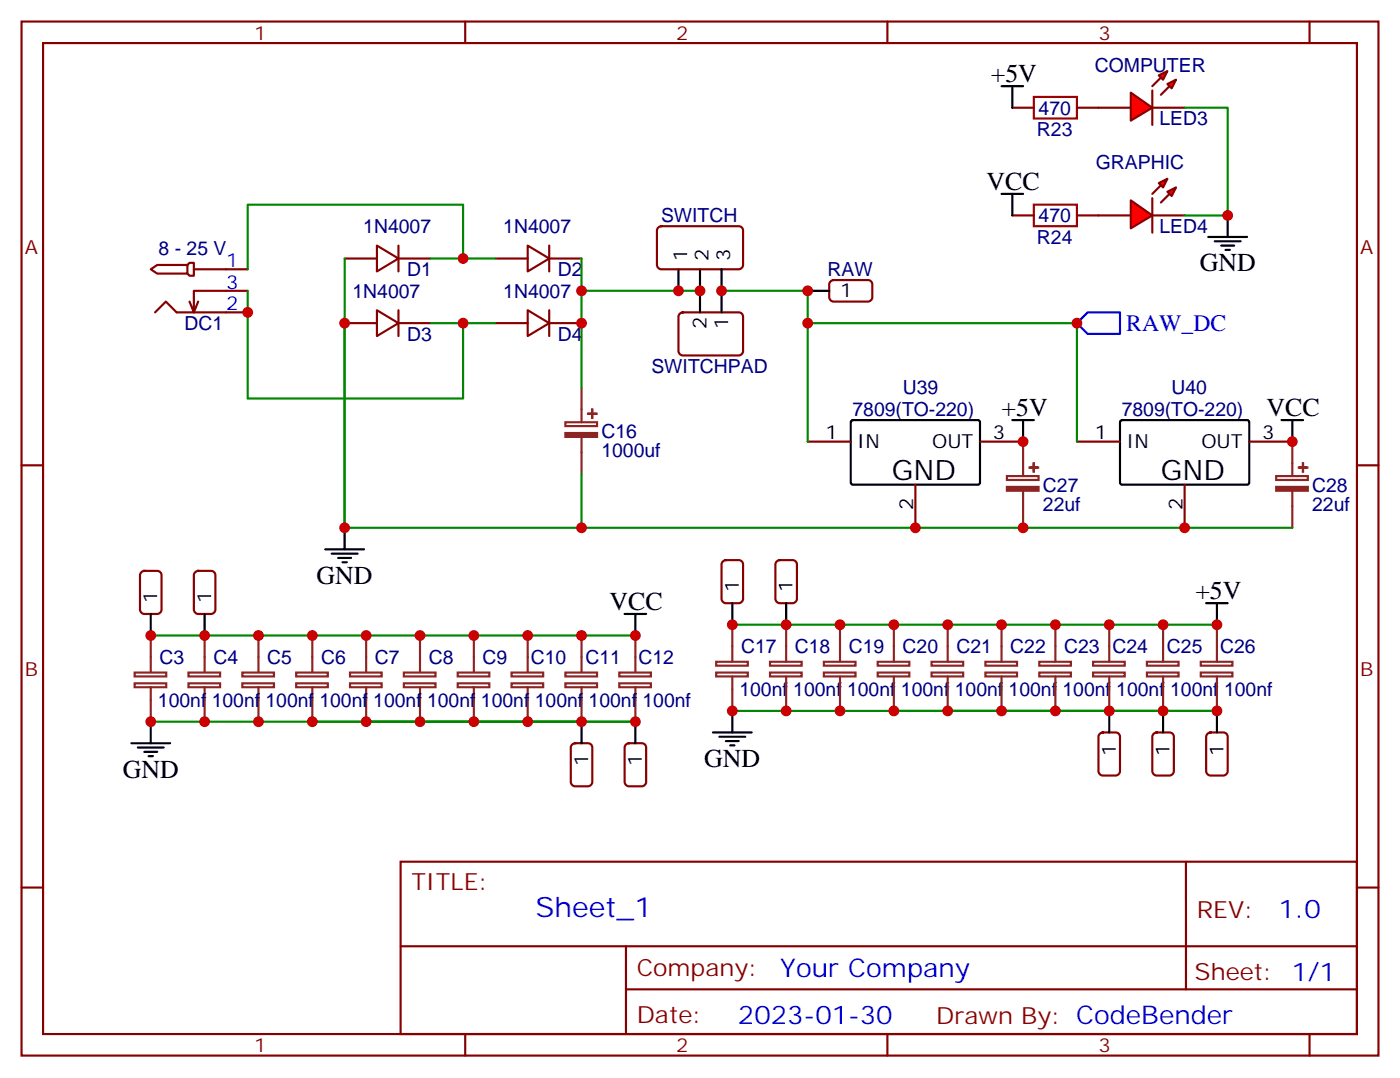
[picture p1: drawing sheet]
<svg xmlns="http://www.w3.org/2000/svg" width="229mm" height="177mm" viewBox="0 0 229 177" stroke-linecap="round" stroke-linejoin="round" font-family="sans-serif">
<g fill="none" stroke="#870000" stroke-width=".35">
<path d="M3.5 3.5h222.3v169.4h-222.3zM7.1 7.1h215.1v162.2h-215.1zM76.2 3.5v3.6M145.3 3.5v3.6M165.8 17.6h3.5M176.4 17.6h3.5M214.5 3.5v3.6M107.8 37.2l.5-.2h12.7a.71 .71 0 0 1 .7 .7v5.7a.76 .76 0 0 1-.7 .7h-12.7a.76 .76 0 0 1-.7-.7v-5.7zM165.8 35.3h3.5M176.4 35.3h3.5M24.7 44.1l1.1-.7h4.9v1.4h-4.9zM25.4 51.2l1.8-1.8 1.7 1.8h11.7"/>
<path d="M30.7 43.4l.3-.4h.7v2.2h-.7l-.3-.4M31.7 44.1h8.9M32.5 49.4l-.8 1.8M40.6 47.6h-8.9v3.6l-.7-1.8M56.4 42.3h5.3M56.4 52.9h5.3M61.7 40.2l3.6 2.1-3.6 2.1zM61.7 50.8l3.6 2.1-3.6 2.1zM65.3 40.2v4.2M65.3 50.8v4.2M65.3 42.3h5.3M65.3 52.9h5.3"/>
<path d="M81.1 42.3h5.3M81.1 52.9h5.3M86.4 40.2l3.6 2.1-3.6 2.1zM86.4 50.8l3.6 2.1-3.6 2.1zM90 42.3h5.2M90 40.2v4.2M90 50.8v4.2M90 52.9h5.2M111.4 51.4l.4-.2h9.2a.71 .71 0 0 1 .7 .7v5.6a.76 .76 0 0 1-.7 .7h-9.2a.76 .76 0 0 1-.7-.7v-5.6zM136.1 46.1l.4-.2h5.7a.71 .71 0 0 1 .7 .7v2.1a.76 .76 0 0 1-.7 .7h-5.7a.76 .76 0 0 1-.7-.7v-2.1zM3.5 76.2h3.6M132.3 72.3h7"/>
<path d="M149.9 79.4v7M160.5 72.3h7.1M176.4 72.3h7M194 79.4v7M204.6 72.3h7.1M222.2 76.2h3.6M23.2 93.7l.4-.2h2.2a.71 .71 0 0 1 .7 .7v5.6a.76 .76 0 0 1-.7 .7h-2.2a.76 .76 0 0 1-.7-.7v-5.6zM32 93.7l.5-.2h2.1a.71 .71 0 0 1 .7 .7v5.6a.76 .76 0 0 1-.7 .7h-2.1a.76 .76 0 0 1-.8-.7v-5.6zM118.4 91.9l.5-.2h2.1a.71 .71 0 0 1 .7 .7v5.7a.76 .76 0 0 1-.7 .7h-2.1a.76 .76 0 0 1-.7-.7v-5.7zM127.2 91.9l.5-.2h2.1a.71 .71 0 0 1 .7 .7v5.7a.76 .76 0 0 1-.7 .7h-2.1a.76 .76 0 0 1-.7-.7v-5.7zM93.7 121.9l.5-.2h2.1a.71 .71 0 0 1 .7 .7v5.7a.76 .76 0 0 1-.7 .7h-2.1a.76 .76 0 0 1-.7-.7v-5.7zM102.5 121.9l.5-.2h2.1a.71 .71 0 0 1 .7 .7v5.7a.76 .76 0 0 1-.7 .7h-2.1a.76 .76 0 0 1-.7-.7v-5.7z"/>
<path d="M189 120.2l.4-.3h2.2a.71 .71 0 0 1 .7 .7v5.7a.76 .76 0 0 1-.7 .7h-2.2a.76 .76 0 0 1-.7-.7v-5.7zM197.8 120.2l.5-.3h2.1a.71 .71 0 0 1 .7 .7v5.7a.76 .76 0 0 1-.7 .7h-2.1a.76 .76 0 0 1-.7-.7v-5.7zM3.5 145.3h3.6M65.6 141.1h156.6v28.2h-156.6zM65.7 155h156.4M102.5 155v14.1M194.2 141.1l.1 20.9M222.2 145.3h3.6M76.2 169.3v3.6M102.5 162h119.6M145.3 169.3v3.6M214.5 169.3v3.6"/>
</g>
<g fill="none" stroke="#000" stroke-width=".35">
<path d="M111.1 44.1v3.5M114.7 44.1v7.1M118.2 44.1v7.1M132.3 47.6h3.5M139.4 69l.3-.2h20.6l.2 .3v10.1l-.3 .2-20.7-.1-.2-.3zM183.5 69l.3-.2h20.6l.2 .3v10.1l-.3 .2-20.7-.1-.2-.3zM119.9 98.8v3.5M128.8 98.8v3.5M24.7 100.5v3.6M33.5 100.5v3.6M95.2 118.2v3.5M104.1 118.2v3.5"/>
<path d="M190.5 116.4v3.5M199.3 116.4v3.5"/>
</g>
<g fill="none" stroke="#8c2424" stroke-width=".35">
<path d="M164.9 78h5.2v.6h-5.2zM167.6 72.3v5.7M209 78h5.2v.6h-5.2zM211.7 72.3v5.7M167.6 80.4v6M211.7 80.4v6M22 110.1h5.2v.7h-5.2zM22 111.9h5.2v.6h-5.2zM24.7 104.1v6M24.7 112.5v5.7M30.9 110.1h5.2v.7h-5.2zM30.9 111.9h5.2v.6h-5.2z"/>
<path d="M33.5 104.1v6M33.5 112.5v5.7M39.7 110.1h5.2v.7h-5.2zM39.7 111.9h5.2v.6h-5.2zM42.3 104.1v6M42.3 112.5v5.7M48.5 110.1h5.2v.7h-5.2zM48.5 111.9h5.2v.6h-5.2zM51.2 104.1v6M51.2 112.5v5.7M57.3 110.1h5.2v.7h-5.2zM57.3 111.9h5.2v.6h-5.2z"/>
<path d="M60 104.1v6M60 112.5v5.7M66.1 110.1h5.2v.7h-5.2zM66.1 111.9h5.2v.6h-5.2zM68.8 104.1v6M68.8 112.5v5.7M75 110.1h5.2v.7h-5.2zM75 111.9h5.2v.6h-5.2zM77.6 104.1v6M77.6 112.5v5.7M83.8 110.1h5.2v.7h-5.2zM83.8 111.9h5.2v.6h-5.2z"/>
<path d="M86.4 104.1v6M86.4 112.5v5.7M92.6 110.1h5.2v.7h-5.2zM92.6 111.9h5.2v.6h-5.2zM95.2 104.1v6M95.2 112.5v5.7M101.4 110.1h5.2v.7h-5.2zM101.4 111.9h5.2v.6h-5.2zM104.1 104.1v6M104.1 112.5v5.7M117.3 108.4h5.2v.6h-5.2zM117.3 110.1h5.2v.7h-5.2z"/>
<path d="M119.9 102.3v6M119.9 110.8v5.6M126.1 108.4h5.2v.6h-5.2zM126.1 110.1h5.2v.7h-5.2zM128.8 102.3v6M128.8 110.8v5.6M134.9 108.4h5.2v.6h-5.2zM134.9 110.1h5.2v.7h-5.2zM137.6 102.3v6M137.6 110.8v5.6M143.8 108.4h5.1v.6h-5.1zM143.8 110.1h5.1v.7h-5.1z"/>
<path d="M146.4 102.3v6M146.4 110.8v5.6M152.6 108.4h5.2v.6h-5.2zM152.6 110.1h5.2v.7h-5.2zM155.2 102.3v6M155.2 110.8v5.6M161.4 108.4h5.2v.6h-5.2zM161.4 110.1h5.2v.7h-5.2zM164 102.3v6M164 110.8v5.6M170.2 108.4h5.2v.6h-5.2zM170.2 110.1h5.2v.7h-5.2z"/>
<path d="M172.9 102.3v6M172.9 110.8v5.6M179 108.4h5.2v.6h-5.2zM179 110.1h5.2v.7h-5.2zM181.7 102.3v6M181.7 110.8v5.6M187.9 108.4h5.1v.6h-5.1zM187.9 110.1h5.1v.7h-5.1zM190.5 102.3v6M190.5 110.8v5.6M196.7 108.4h5.2v.6h-5.2zM196.7 110.1h5.2v.7h-5.2z"/>
<path d="M199.3 102.3v6M199.3 110.8v5.6"/>
</g>
<g fill="#8c2424" stroke="#8c2424" stroke-width=".35">
<path d="M164.9 79.7h5.2v.7h-5.2z"/>
<path d="M168.6 76.6h1.4z"/>
<path d="M169.3 75.8v1.5z"/>
<path d="M209 79.7h5.2v.7h-5.2z"/>
<path d="M212.7 76.6h1.4z"/>
<path d="M213.4 75.8v1.5z"/>
</g>
<path d="M169.3 15.9h7.1v3.5h-7.1zM169.3 33.5h7.1v3.5h-7.1z" fill="none" stroke="#a10000" stroke-width=".35"/>
<g fill="#f00" stroke="#870000" stroke-width=".35">
<path d="M185.2 15.2l3.5 2.4-3.5 2.2z"/>
<path d="M188.7 14.8v5.7z"/>
</g>
<g fill="#870000" stroke="#870000" stroke-width=".35">
<path d="M188.7 14.1l1.4-1.4z"/>
<path d="M191.6 14.1l-1.5 1.4z"/>
</g>
<g fill="#f00" stroke="#870000" stroke-width=".35">
<path d="M189.8 12.3l1.4-.7-.7 1.5z"/>
<path d="M191.2 13.8l1.4-.7-.7 1.4z"/>
</g>
<path d="M179.9 17.6h5.3M188.7 17.6h5.3" fill="none" stroke="#870000" stroke-width=".35"/>
<g fill="#f00" stroke="#870000" stroke-width=".35">
<path d="M185.2 32.8l3.5 2.5-3.5 2.1z"/>
<path d="M188.7 32.5v5.6z"/>
</g>
<g fill="#870000" stroke="#870000" stroke-width=".35">
<path d="M188.7 31.7l1.4-1.4z"/>
<path d="M191.6 31.7l-1.5 1.5z"/>
</g>
<g fill="#f00" stroke="#870000" stroke-width=".35">
<path d="M189.8 30l1.4-.7-.7 1.4z"/>
<path d="M191.2 31.4l1.4-.7-.7 1.4z"/>
</g>
<path d="M179.9 35.3h5.3M188.7 35.3h5.3M180.2 120.2l.4-.3h2.1a.71 .71 0 0 1 .7 .7v5.7a.76 .76 0 0 1-.7 .7h-2.1a.76 .76 0 0 1-.7-.7v-5.7z" fill="none" stroke="#870000" stroke-width=".35"/>
<g fill="none" stroke="#000" stroke-width=".35">
<path d="M164 14.1h3.6M165.8 14.1v3.5M164 31.7h3.6M165.8 31.7v3.6M197.9 38.8h6.4M199 39.5h4.2M201.1 35.3v3.5M200 40.2h2.1M200.7 40.9h.7M165.8 68.8h3.5M167.6 68.8v3.5M209.9 68.8h3.5"/>
<path d="M211.7 68.8v3.5M53.3 90h6.3M54.3 90.7h4.3M55.4 91.4h2.1M56.1 92.1h.7M56.4 86.4v3.6M197.6 98.8h3.5M199.3 98.8v3.5M24.7 118.2v3.5M102.3 100.5h3.5M104.1 100.5v3.6M116.8 119.9h6.3"/>
<path d="M119.9 116.4v3.5M181.7 116.4v3.5M21.5 121.7h6.4M22.6 122.4h4.2M23.6 123.1h2.2M24.3 123.8h.7M117.8 120.6h4.3M118.9 121.4h2.1M119.6 122.1h.7"/>
</g>
<path d="M92.6 69.1h5.2v.7h-5.2zM95.2 63.5v5.6M95.2 71.6v6" fill="none" stroke="#8c2424" stroke-width=".35"/>
<g fill="#8c2424" stroke="#8c2424" stroke-width=".35">
<path d="M92.6 70.9h5.2v.6h-5.2z"/>
<path d="M96.3 67.7l1.4 .1z"/>
<path d="M97 67v1.4z"/>
</g>
<path d="M176.4 52.9l1.8-1.7h5.2v3.5h-5.2z" fill="none" stroke="#00f" stroke-width=".35"/>
<g fill="none" stroke="#008700" stroke-width=".35">
<path d="M194 17.6h7.1v17.7h-7.1M40.6 47.6v17.7h35.2v-12.4M56.4 42.3v44.1h155.3M70.6 52.9h10.5M70.6 42.3h10.5M75.8 42.3v-8.8h-35.2v10.6M95.2 42.3v21.2M95.2 47.6h19.5M118.2 47.6h14.1v5.3M95.2 77.6v8.8M132.3 72.3v-19.4h44.1v19.4M24.7 104.1h79.4"/>
<path d="M24.7 118.2h79.4M119.9 116.4h79.4M119.9 102.3h79.4"/>
</g>
<g fill="#c00">
<circle cx="56.4" cy="52.9" r=".88"/>
<circle cx="75.8" cy="52.9" r=".88"/>
<circle cx="40.6" cy="51.2" r=".88"/>
<circle cx="56.4" cy="86.4" r=".88"/>
<circle cx="104.1" cy="104.1" r=".88"/>
<circle cx="95.3" cy="104.1" r=".88"/>
<circle cx="86.4" cy="104.1" r=".88"/>
<circle cx="77.6" cy="104.1" r=".88"/>
<circle cx="68.8" cy="104.1" r=".88"/>
<circle cx="60" cy="104.1" r=".88"/>
<circle cx="51.2" cy="104.1" r=".88"/>
<circle cx="42.3" cy="104.1" r=".88"/>
<circle cx="33.5" cy="104.1" r=".88"/>
<circle cx="95.3" cy="118.2" r=".88"/>
<circle cx="86.4" cy="118.2" r=".88"/>
<circle cx="77.6" cy="118.2" r=".88"/>
<circle cx="68.8" cy="118.2" r=".88"/>
<circle cx="60" cy="118.2" r=".88"/>
<circle cx="51.2" cy="118.2" r=".88"/>
<circle cx="42.3" cy="118.2" r=".88"/>
<circle cx="33.5" cy="118.2" r=".88"/>
<circle cx="24.7" cy="118.2" r=".88"/>
<circle cx="119.9" cy="116.4" r=".88"/>
<circle cx="128.8" cy="116.4" r=".88"/>
<circle cx="137.6" cy="116.4" r=".88"/>
<circle cx="146.4" cy="116.4" r=".88"/>
<circle cx="155.2" cy="116.4" r=".88"/>
<circle cx="164" cy="116.4" r=".88"/>
<circle cx="172.9" cy="116.4" r=".88"/>
<circle cx="181.7" cy="116.4" r=".88"/>
<circle cx="190.5" cy="116.4" r=".88"/>
<circle cx="128.8" cy="102.3" r=".88"/>
<circle cx="137.6" cy="102.3" r=".88"/>
<circle cx="146.4" cy="102.3" r=".88"/>
<circle cx="155.2" cy="102.3" r=".88"/>
<circle cx="164" cy="102.3" r=".88"/>
<circle cx="172.9" cy="102.3" r=".88"/>
<circle cx="181.7" cy="102.3" r=".88"/>
<circle cx="190.5" cy="102.3" r=".88"/>
<circle cx="199.3" cy="102.3" r=".88"/>
<circle cx="75.8" cy="42.3" r=".88"/>
<circle cx="211.7" cy="72.3" r=".88"/>
<circle cx="194" cy="86.4" r=".88"/>
<circle cx="167.6" cy="72.3" r=".88"/>
<circle cx="167.6" cy="86.4" r=".88"/>
<circle cx="149.9" cy="86.4" r=".88"/>
<circle cx="95.3" cy="86.4" r=".88"/>
<circle cx="95.3" cy="52.9" r=".88"/>
<circle cx="176.4" cy="52.9" r=".88"/>
<circle cx="95.3" cy="47.6" r=".88"/>
<circle cx="111.1" cy="47.6" r=".88"/>
<circle cx="132.3" cy="52.9" r=".88"/>
<circle cx="114.7" cy="47.6" r=".88"/>
<circle cx="118.2" cy="47.6" r=".88"/>
<circle cx="24.7" cy="104.1" r=".88"/>
<circle cx="119.9" cy="102.3" r=".88"/>
<circle cx="199.3" cy="116.4" r=".88"/>
<circle cx="104.1" cy="118.2" r=".88"/>
<circle cx="132.3" cy="47.6" r=".88"/>
<circle cx="201.1" cy="35.3" r=".88"/>
</g>
<g font-size="4.6">
<text x="146" y="78.7">GND</text>
<text x="190.1" y="78.7">GND</text>
</g>
<text font-size="4.6" fill="#00f" x="87.7" y="150.1">Sheet_1</text>
<g font-size="4.2">
<text x="162.3" y="13.4">+5V</text>
<text x="161.6" y="31">VCC</text>
<text x="196.5" y="44.4">GND</text>
<text x="164" y="68.1">+5V</text>
<text x="207.4" y="68.1">VCC</text>
<text x="51.9" y="95.6">GND</text>
<text x="99.8" y="99.8">VCC</text>
<text x="195.8" y="98.1">+5V</text>
<text x="115.4" y="125.6">GND</text>
<text x="20.1" y="127.4">GND</text>
</g>
<g font-size="4.2" fill="#00f">
<text x="209.4" y="150.4">1.0</text>
<text x="127.8" y="159.9">Your Company</text>
<text x="120.9" y="167.7">2023-01-30</text>
</g>
<text font-size="3.9" fill="#00f" x="184.5" y="54.2">RAW_DC</text>
<g font-size="3.9" fill="#800">
<text x="67.4" y="145.7">TITLE:</text>
<text x="196" y="150.4">REV:</text>
<text x="104.3" y="159.9">Company:</text>
<text x="195.7" y="160.5">Sheet: 1/1</text>
<text x="104.3" y="167.6">Date:</text>
<text x="153.3" y="167.7">Drawn By: CodeBender</text>
</g>
<g font-size="3.2" fill="#800">
<text x="41.6" y="6.5">1</text>
<text x="110.8" y="6.5">2</text>
<text x="179.9" y="6.5">3</text>
<text x="4.1" y="41.6">A</text>
<text x="222.8" y="41.6">A</text>
<text x="4.1" y="110.8">B</text>
<text x="222.8" y="110.8">B</text>
<text x="41.6" y="172.3">1</text>
<text x="110.8" y="172.3">2</text>
<text x="179.9" y="172.3">3</text>
</g>
<g font-size="3.2" fill="#000080">
<text x="179.3" y="11.7">COMPUTER</text>
<text x="169.8" y="22.3">R23</text>
<text x="170.1" y="18.8">470</text>
<text x="189.9" y="20.5">LED3</text>
<text x="179.5" y="27.6">GRAPHIC</text>
<text x="26" y="41.7">8 - 25 V</text>
<text x="59.5" y="38.2">1N4007</text>
<text x="82.4" y="38.2">1N4007</text>
<text x="108.3" y="36.4">SWITCH</text>
<text x="169.8" y="39.9">R24</text>
<text x="170.1" y="36.4">470</text>
<text x="189.9" y="38.2">LED4</text>
<text x="66.7" y="45.2">D1</text>
<text x="91.4" y="45.2">D2</text>
<text x="135.6" y="45.2">RAW</text>
<text x="57.7" y="48.8">1N4007</text>
<text x="82.4" y="48.8">1N4007</text>
<text x="30.2" y="54">DC1</text>
<text x="66.7" y="55.8">D3</text>
<text x="91.4" y="55.8">D4</text>
<text x="106.7" y="61">SWITCHPAD</text>
<text x="147.9" y="64.6">U39</text>
<text x="191.9" y="64.6">U40</text>
<text x="98.5" y="71.7">C16</text>
<text x="139.6" y="68.1">7809(TO-220)</text>
<text x="183.7" y="68.1">7809(TO-220)</text>
<text x="98.5" y="74.9">1000uf</text>
<text x="170.8" y="83.7">22uf</text>
<text x="170.8" y="80.5">C27</text>
<text x="214.9" y="83.7">22uf</text>
<text x="214.9" y="80.5">C28</text>
<text x="121.4" y="107">C17</text>
<text x="130.2" y="107">C18</text>
<text x="139" y="107">C19</text>
<text x="147.8" y="107">C20</text>
<text x="156.7" y="107">C21</text>
<text x="165.5" y="107">C22</text>
<text x="174.3" y="107">C23</text>
<text x="182.2" y="107">C24</text>
<text x="191.1" y="107">C25</text>
<text x="199.8" y="107">C26</text>
<text x="26.1" y="108.7">C3</text>
<text x="34.9" y="108.7">C4</text>
<text x="43.8" y="108.7">C5</text>
<text x="52.6" y="108.7">C6</text>
<text x="61.4" y="108.7">C7</text>
<text x="70.2" y="108.7">C8</text>
<text x="79" y="108.7">C9</text>
<text x="86.9" y="108.7">C10</text>
<text x="95.9" y="108.7">C11</text>
<text x="104.6" y="108.7">C12</text>
<text x="25.9" y="115.8">100nf</text>
<text x="34.7" y="115.8">100nf</text>
<text x="43.5" y="115.8">100nf</text>
<text x="52.3" y="115.8">100nf</text>
<text x="61.1" y="115.8">100nf</text>
<text x="70" y="115.8">100nf</text>
<text x="78.8" y="115.8">100nf</text>
<text x="87.6" y="115.8">100nf</text>
<text x="96.4" y="115.8">100nf</text>
<text x="105.2" y="115.8">100nf</text>
<text x="121.1" y="114">100nf</text>
<text x="129.9" y="114">100nf</text>
<text x="138.7" y="114">100nf</text>
<text x="147.6" y="114">100nf</text>
<text x="156.4" y="114">100nf</text>
<text x="165.2" y="114">100nf</text>
<text x="174" y="114">100nf</text>
<text x="182.8" y="114">100nf</text>
<text x="191.7" y="114">100nf</text>
<text x="200.5" y="114">100nf</text>
</g>
<g font-size="3.2" fill="#00f">
<text x="37" y="47.3">3</text>
<text x="37" y="43.7">1</text>
<text x="37" y="50.8">2</text>
</g>
<g font-size="3.2">
<text x="112.5" y="42.8" transform="rotate(-90 112.5 42.8)">1</text>
<text x="116.1" y="42.8" transform="rotate(-90 116.1 42.8)">2</text>
<text x="119.6" y="42.8" transform="rotate(-90 119.6 42.8)">3</text>
<text x="115.7" y="53.9" transform="rotate(-90 115.7 53.9)">2</text>
<text x="119.2" y="53.9" transform="rotate(-90 119.2 53.9)">1</text>
<text x="137.6" y="48.7">1</text>
<text x="135.2" y="72">1</text>
<text x="162.6" y="72">3</text>
<text x="179.3" y="72">1</text>
<text x="206.7" y="72">3</text>
<text x="140.4" y="73.4">IN</text>
<text x="152.7" y="73.4">OUT</text>
<text x="184.5" y="73.4">IN</text>
<text x="196.8" y="73.4">OUT</text>
<text x="149.6" y="83.5" transform="rotate(-90 149.6 83.5)">2</text>
<text x="193.7" y="83.5" transform="rotate(-90 193.7 83.5)">2</text>
<text x="25.8" y="98.8" transform="rotate(-90 25.8 98.8)">1</text>
<text x="34.6" y="98.8" transform="rotate(-90 34.6 98.8)">1</text>
<text x="121" y="97" transform="rotate(-90 121 97)">1</text>
<text x="129.8" y="97" transform="rotate(-90 129.8 97)">1</text>
<text x="96.3" y="125.5" transform="rotate(-90 96.3 125.5)">1</text>
<text x="105.1" y="125.5" transform="rotate(-90 105.1 125.5)">1</text>
<text x="182.7" y="123.7" transform="rotate(-90 182.7 123.7)">1</text>
<text x="191.6" y="123.7" transform="rotate(-90 191.6 123.7)">1</text>
<text x="200.4" y="123.7" transform="rotate(-90 200.4 123.7)">1</text>
</g>
</svg>
